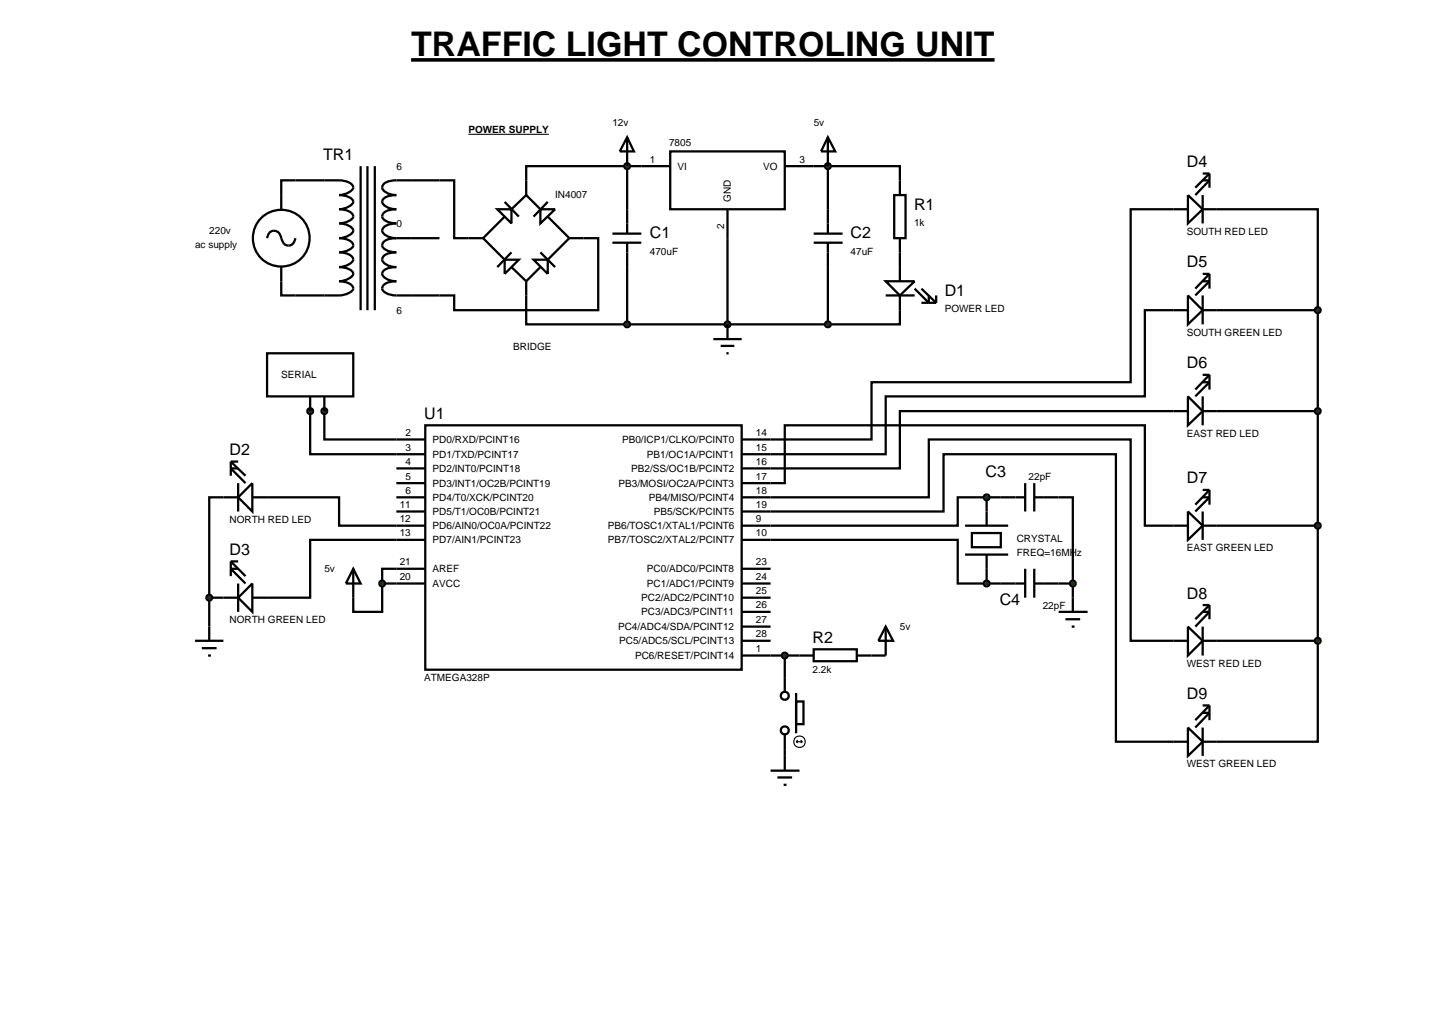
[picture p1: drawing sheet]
<svg xmlns="http://www.w3.org/2000/svg" width="257mm" height="180mm" viewBox="0 0 257 180" stroke-linecap="round" stroke-linejoin="round" font-family="sans-serif">
<g fill="none" stroke="#000" stroke-width=".4">
<path d="M49.6 34.4v-2.6h10.2a3.1 3.1 0 0 1 2.4 .9 .9 .9 0 0 1-.7 1.2l-1.1 .4-.6 .1a3.3 3.3 0 0 1 2.4 .9l.1 .3a2.73 2.73 0 0 1-2.5 1.3 3.1 3.1 0 0 1 2.4 .9l.1 .4a2.7 2.7 0 0 1-2.5 1.2 2.4 2.4 0 0 1 2.5 1.3 2.73 2.73 0 0 1-2.5 1.3 3.1 3.1 0 0 1 2.4 .9l.1 .4a2.7 2.7 0 0 1-2.5 1.2 3.1 3.1 0 0 1 2.4 .9 .9 .9 0 0 1-.7 1.2l-1.1 .4-.6 .1a3.3 3.3 0 0 1 2.4 .9l.1 .3a2.73 2.73 0 0 1-2.5 1.3 3.1 3.1 0 0 1 2.4 .9l.1 .4a2.7 2.7 0 0 1-2.5 1.2h-10.2v-2.5M63.6 29.3v25.4M64.8 29.3v25.4M66.1 29.3v25.4M87.7 36.9h2.5v2.5zM89 35.6l2.5 2.6M89 38.2l-3.8 3.8M92.8 34.4l-2.6 2.5M92.8 34.4l2.5 2.5M95.3 36.9h2.6l-2.6 2.5zM96.6 35.6l-2.5 2.6M96.6 38.2l3.8 3.8"/>
<path d="M110.6 29.3h-17.8v5.1M110.6 29.3v11.9M110.6 29.3h7.6M118.2 26.7h20.2v10.2h-20.2zM128.3 36.9v20.3M138.4 29.3h7.6M146 29.3h12.7v2.5M146 29.3v7.6M207 36.9h-7.6v30.5h-45.7v10.1h-22.9M214.6 36.9h17.8v17.8M69.9 42a2.38 2.38 0 0 1-2.5-1.3 1.4 1.4 0 0 1 1.2-1.1l1.3-.2a2.36 2.36 0 0 1-2.5-1.2 1.33 1.33 0 0 1 1.2-1.1l1.3-.2a2.38 2.38 0 0 1-2.5-1.3 1.3 1.3 0 0 1 1.2-1l1.3-.2a2.38 2.38 0 0 1-2.5-1.3 1.33 1.33 0 0 1 1.2-1.1l1.3-.2h10.2v10.2h5.1M69.9 42a2.77 2.77 0 0 0-2.4 .9 .87 .87 0 0 0 .6 1.2l1.1 .3 .7 .1a2.77 2.77 0 0 0-2.4 .9 .93 .93 0 0 0 .6 1.2l1.1 .4 .7 .1a2.92 2.92 0 0 0-2.4 .9 .9 .9 0 0 0 .6 1.1l1.1 .4 .7 .1a2.77 2.77 0 0 0-2.4 .9 .87 .87 0 0 0 .6 1.2l1.1 .3 .7 .1h10.2v2.6h25.4v-12.7h-5.1"/>
<path d="M69.9 42h7.6M85.2 42l3.8 3.8M89 45.8h2.5l-2.5 2.5zM90.2 44.5l-2.5 2.6M90.2 47.1l2.6 2.5M92.8 49.6v7.6h17.8M94.1 45.8h2.5v2.5zM95.3 44.5l2.6 2.6M95.3 47.1l-2.5 2.5M100.4 42l-3.8 3.8M108 41.2h5.1M108 42.8h5.1"/>
<path d="M110.6 42.8v14.4M110.6 57.2h35.4M146 47.1v10.1M158.7 54.7v2.5h-12.7M158.7 44.5v2.6M207 54.7h-5.1v15.2h-45.7v10.2h-25.4M214.6 54.7h17.8M232.4 54.7v58.3M54.7 72.5v7.6h20.3M57.2 72.5v5h17.8M75 75h55.8v43.1h-55.8zM207 72.5h-48.3v10.1h-27.9"/>
<path d="M214.6 72.5h17.8M39.4 87.7h-2.5v17.7M47.1 87.7h12.7v5h15.2M69.9 87.7h5.1M69.9 85.2h5.1M69.9 82.6h5.1M69.9 90.2h5.1M75 95.2h-20.3v10.2h-7.6M130.8 95.2h38.1v7.7h5.1M130.8 90.2h35.6v-10.1h30.4v50.7h10.2M130.8 87.7h33v-10.2h35.6v35.5h7.6M130.8 85.2h7.6v-10.2h63.5v17.7h5.1"/>
<path d="M174 87.7h-5.1v5h-38.1M174 87.7v2.5M174 87.7h2.5M186.7 87.7h2.5v15.2M214.6 92.7h17.8M36.9 105.4h2.5M36.9 105.4v5.1M67.4 102.9v5h-5.1v-2.5M67.4 102.9h7.6M75 100.3h-7.6v2.6M130.8 115.6h10.2M130.8 102.9h5.1"/>
<path d="M130.8 105.4h5.1M130.8 113h5.1M130.8 110.5h5.1M130.8 107.9h5.1M130.8 100.3h5.1M138.4 115.6v3.8M153.7 115.6h2.5M174 102.9h2.5M174 100.3v2.6M186.7 102.9h2.5M189.2 102.9v2.5M214.6 113h17.8"/>
<path d="M232.4 113v17.8h-17.8M138.4 132.1v1.2"/>
</g>
<path d="M72.5 10.6h102.9" fill="none" stroke="#000" stroke-width=".63" stroke-linecap="butt"/>
<g fill="#004000" stroke="#000" stroke-width=".4">
<path d="M110.2 29l.4-.2-.5 .5zM110.6 28.8l.3 .1 .2 .4zM111.1 29.3l-.1 .3-.4 .2zM110.1 29.3l.5 .5-.3-.1z"/>
<path d="M110.2 56.9l.4-.2-.5 .5zM110.6 56.7l.4 .2 .1 .3zM111.1 57.2l-.1 .3-.4 .2zM110.1 57.2l.5 .5-.3-.1z"/>
</g>
<g fill="#004000">
<path d="M110.1 29.3l.5-.5 .5 .5-.5 .5z"/>
<path d="M110.1 57.2l.5-.5 .5 .5-.5 .5z"/>
</g>
<path d="M146 36.9v4.3M143.5 41.2h5.1M143.5 42.8h5.1M146 42.8v4.3" fill="none" stroke="#000" stroke-width=".4"/>
<path d="M128 56.8l.3-.1-.5 .5zM128.3 56.7l.4 .2 .1 .3zM128.8 57.2l-.1 .3-.4 .2zM127.8 57.2l.5 .5-.3-.1z" fill="#004000" stroke="#000" stroke-width=".4"/>
<path d="M128.3 56.7l.5 .5-.5 .5-.5-.5z" fill="#004000"/>
<path d="M157.7 34.4h2v7.6h-2zM158.7 31.8v2.6M158.7 42v2.5" fill="none" stroke="#000" stroke-width=".4"/>
<path d="M145.7 28.9l.3-.1-.5 .5zM146 28.8l.3 .1 .2 .4zM146 29.8l.5-.5-.2 .4zM145.5 29.3l.5 .5-.4-.2z" fill="#004000" stroke="#000" stroke-width=".4"/>
<path d="M145.5 29.3l.5-.5 .5 .5-.5 .5z" fill="#004000"/>
<path d="M156.2 49.6h5.1l-2.6 2.5zM156.2 52.1h5.1M158.7 47.1v2.5M158.7 52.1v2.6M161.3 50.9l2.5 2.5v-1.3M162.5 50.9l2.6 2.5M162.5 53.4h2.6M165.1 52.1v1.3" fill="none" stroke="#000" stroke-width=".4"/>
<path d="M145.7 56.8l.3-.1-.5 .5zM146 56.7l.3 .1 .2 .4zM146 57.7l.5-.5-.2 .4zM145.5 57.2l.5 .5-.4-.2z" fill="#004000" stroke="#000" stroke-width=".4"/>
<path d="M146 56.7l.5 .5-.5 .5-.5-.5z" fill="#004000"/>
<g fill="none" stroke="#000" stroke-width=".4">
<path d="M110.6 24.2l1.2 2.5h-2.5zM110.6 24.2v5.1M146 24.2l1.3 2.5h-2.5zM146 24.2v5.1M125.8 59.8h5M128.3 57.2v2.6M127.1 61h2.4M128.1 62.3h.4M138.4 119.4v2.5M141 115.6h2.5M143.5 114.5h7.6v2.1h-7.6zM151.1 115.6h2.6"/>
<path d="M156.2 110.5l1.3 2.5h-2.6zM156.2 110.5v5.1M138.4 129.5v2.6M140.4 123.7h1.3v4h-1.3zM140.4 122.2v7.1"/>
<circle cx="138.4" cy="128.8" r=".7"/>
<circle cx="138.4" cy="122.7" r=".7"/>
</g>
<path d="M82.6 23.7h14.2" fill="none" stroke="#000" stroke-width=".19"/>
<g fill="none" stroke="#000" stroke-width=".2">
<path d="M140.4 130.8h1.1M140.4 130.8l.3 .2M140.7 130.5l-.3 .3M141.2 130.5l.3 .3M141.5 130.8l-.3 .2"/>
<circle cx="141" cy="130.8" r="1.01"/>
</g>
<path d="M138.1 115.2l.3-.1-.5 .5zM138.4 115.1l.3 .1 .2 .4zM138.9 115.6l-.2 .4-.3 .1zM137.9 115.6l.5 .5-.3-.1z" fill="#004000" stroke="#000" stroke-width=".4"/>
<path d="M138.4 115.1l.5 .5-.5 .5-.5-.5z" fill="#004000"/>
<path d="M62.3 100.3l1.3 2.6h-2.6zM62.3 100.3v5.1M135.9 135.9h5.1M137.1 137.1h2.6M138.2 138.4h.5M138.4 133.3v2.6" fill="none" stroke="#000" stroke-width=".4"/>
<path d="M67.1 102.5l.3-.1-.5 .5zM67.4 102.4l.3 .1 .2 .4zM67.4 103.4l.5-.5-.2 .4zM66.9 102.9l.5 .5-.3-.1z" fill="#004000" stroke="#000" stroke-width=".4"/>
<path d="M67.4 102.4l.5 .5-.5 .5-.5-.5z" fill="#004000"/>
<g fill="none" stroke="#000" stroke-width=".4">
<path d="M170.2 92.7h7.6M170.2 97.8h7.6M171.4 94h5.1v2.5h-5.1zM174 90.2v2.5M174 97.8v2.5M176.5 87.7h4.3M180.8 85.2v5M182.4 85.2v5M182.4 87.7h4.3M176.5 102.9h4.3M180.8 100.3v5.1M182.4 100.3v5.1"/>
<path d="M182.4 102.9h4.3"/>
</g>
<g fill="#004000" stroke="#000" stroke-width=".4">
<path d="M173.6 87.4l.4-.2-.5 .5zM174 87.2l.3 .1 .2 .4zM174.5 87.7l-.1 .3-.4 .2zM173.5 87.7l.5 .5-.4-.2z"/>
<path d="M173.7 102.5l.3-.1-.5 .5zM174 102.4l.3 .1 .2 .4zM174 103.4l.5-.5-.2 .4zM173.5 102.9l.5 .5-.3-.1z"/>
</g>
<g fill="#004000">
<path d="M173.5 87.7l.5-.5 .5 .5-.5 .5z"/>
<path d="M174 102.4l.5 .5-.5 .5-.5-.5z"/>
</g>
<path d="M186.7 107.9h5.1M187.9 109.2h2.6M189 110.5h.5M189.2 105.4v2.5" fill="none" stroke="#000" stroke-width=".4"/>
<path d="M188.9 102.5l.3-.1-.5 .5zM189.2 102.4l.4 .2 .1 .3zM189.7 102.9l-.1 .3-.4 .2zM188.7 102.9l.5 .5-.4-.2z" fill="#004000" stroke="#000" stroke-width=".4"/>
<path d="M189.2 102.4l.5 .5-.5 .5-.5-.5z" fill="#004000"/>
<g fill="none" stroke="#000" stroke-width=".4">
<path d="M49.6 34.4v2.5M207 36.9h2.5M209.5 34.4l2.6 2.5-2.6 2.5zM212.1 34.4v5M212.1 31.8h1.2l-2.5 2.6M212.1 30.6h1.2M212.1 36.9h2.5M213.3 30.6l-2.5 2.5M213.3 30.6v2.5M47.1 42a1.25 1.25 0 0 1 1.2-1.3 1.25 1.25 0 0 1 1.3 1.3 1.31 1.31 0 0 0 1.7 1.2 1.54 1.54 0 0 0 .8-1.2M49.6 47.1v2.5M207 54.7h2.5"/>
<path d="M209.5 52.1l2.6 2.6-2.6 2.5zM212.1 52.1v5.1M212.1 49.6h1.2l-2.5 2.5M212.1 48.3h1.2M212.1 54.7h2.5M213.3 48.3v2.6M213.3 48.3l-2.5 2.6M207 72.5h2.5M209.5 69.9l2.6 2.6-2.6 2.5zM212.1 69.9v5.1M212.1 67.4h1.2l-2.5 2.5M212.1 66.1h1.2"/>
<path d="M212.1 72.5h2.5M213.3 66.1v2.6M213.3 66.1l-2.5 2.6M39.4 87.7h2.6M40.7 81.4l2.6 2.5M40.7 81.4h1.3M40.7 81.4v2.5M40.7 99v2.6M40.7 99l2.6 2.6M40.7 99h1.3M42 87.7l2.5-2.5v5zM42 85.2v5"/>
<path d="M42 82.6h-1.3l2.6 2.6M44.5 87.7h2.6M207 92.7h2.5M209.5 90.2l2.6 2.5-2.6 2.5zM212.1 87.7h1.2l-2.5 2.5M212.1 90.2v5M212.1 86.4h1.2M212.1 92.7h2.5M213.3 86.4v2.6M213.3 86.4l-2.5 2.6M34.4 113h5M35.6 114.3h2.6"/>
<path d="M36.7 115.6h.5M36.9 110.5v2.5M39.4 105.4h2.6M42 105.4l2.5-2.5v5zM42 102.9v5M42 100.3h-1.3l2.6 2.6M44.5 105.4h2.6M207 113h2.5M209.5 110.5l2.6 2.5-2.6 2.6zM212.1 110.5v5.1M212.1 107.9h1.2l-2.5 2.6M212.1 106.7h1.2"/>
<path d="M212.1 113h2.5M213.3 106.7v2.5M213.3 106.7l-2.5 2.5M207 130.8h2.5M209.5 128.3l2.6 2.5-2.6 2.5zM212.1 128.3v5M212.1 125.7h1.2l-2.5 2.6M212.1 124.4h1.2M212.1 130.8h2.5M213.3 124.4v2.6M213.3 124.4l-2.5 2.6"/>
<circle cx="49.6" cy="42" r="5"/>
</g>
<g fill="#004000" stroke="#000" stroke-width=".4">
<path d="M36.6 105l.3-.1-.5 .5zM36.9 104.9l.4 .2 .1 .3zM36.9 105.9l.5-.5-.2 .4zM36.4 105.4l.5 .5-.4-.2z"/>
<path d="M232 112.7l.4-.2-.5 .5zM232.4 112.5l.4 .2 .1 .3zM232.4 113.5l.5-.5-.2 .4zM231.9 113l.5 .5-.3-.1z"/>
<path d="M232.1 92.3l.3-.1-.5 .5zM232.4 92.2l.4 .2 .1 .3zM232.4 93.2l.5-.5-.2 .4zM231.9 92.7l.5 .5-.3-.1z"/>
<path d="M232.1 72.1l.3-.1-.5 .5zM232.4 72l.4 .2 .1 .3zM232.4 73l.5-.5-.1 .3zM231.9 72.5l.5 .5-.3-.1z"/>
<path d="M232 54.4l.4-.2-.5 .5zM232.4 54.2l.4 .2 .1 .3zM232.4 55.2l.5-.5-.1 .3zM231.9 54.7l.5 .5-.3-.1z"/>
</g>
<g fill="#004000">
<path d="M36.9 104.9l.5 .5-.5 .5-.5-.5z"/>
<path d="M231.9 113l.5-.5 .5 .5-.5 .5z"/>
<path d="M232.4 92.2l.5 .5-.5 .5-.5-.5z"/>
<path d="M232.4 72l.5 .5-.5 .5-.5-.5z"/>
<path d="M231.9 54.7l.5-.5 .5 .5-.5 .5z"/>
</g>
<path d="M47.1 62.3h15.2v7.6h-15.2z" fill="none" stroke="#000" stroke-width=".4"/>
<g fill="#004000" stroke="#000" stroke-width=".4">
<path d="M56.8 72.2l.4-.2-.5 .5zM57.2 72l.4 .2 .1 .3zM57.2 73l.5-.5-.1 .3zM56.7 72.5l.5 .5-.3-.1z"/>
<path d="M54.4 72.1l.3-.1-.5 .5zM54.7 72l.3 .1 .2 .4zM54.7 73l.5-.5-.2 .4zM54.2 72.5l.5 .5-.4-.2z"/>
</g>
<g fill="#004000">
<path d="M56.7 72.5l.5-.5 .5 .5-.5 .5z"/>
<path d="M54.7 72l.5 .5-.5 .5-.5-.5z"/>
</g>
<path d="M54.7 69.9v2.6M57.2 69.9v2.6" fill="none" stroke="#000" stroke-width=".4"/>
<text font-size="6" x="72.5" y="9.9">TRAFFIC LIGHT CONTROLING UNIT</text>
<g font-size="2.8">
<text x="57" y="28.2">TR1</text>
<text x="209.3" y="29.5">D4</text>
<text x="114.6" y="42">C1</text>
<text x="150" y="42">C2</text>
<text x="161.2" y="37">R1</text>
<text x="209.3" y="47.2">D5</text>
<text x="166.6" y="52.2">D1</text>
<text x="209.3" y="65">D6</text>
<text x="74.8" y="73.9">U1</text>
<text x="40.5" y="80.3">D2</text>
<text x="173.8" y="84.1">C3</text>
<text x="209.3" y="85.3">D7</text>
<text x="40.5" y="97.9">D3</text>
<text x="176.3" y="106.8">C4</text>
<text x="209.3" y="105.6">D8</text>
<text x="143.3" y="113.4">R2</text>
<text x="209.3" y="123.3">D9</text>
</g>
<g font-size="1.8">
<text x="82.6" y="23.5">POWER SUPPLY</text>
<text x="108" y="22.3">12v</text>
<text x="143.5" y="22.3">5v</text>
<text x="69.9" y="29.9">6</text>
<text x="114.6" y="28.7">1</text>
<text x="118" y="25.8">7805</text>
<text x="119.5" y="29.9">VI</text>
<text x="134.6" y="29.9">VO</text>
<text x="141" y="28.7">3</text>
<text x="97.9" y="35">IN4007</text>
<text x="128.9" y="35.6" transform="rotate(-90 128.9 35.6)">GND</text>
<text x="36.9" y="41.2">220v</text>
<text x="69.9" y="40">0</text>
<text x="127.7" y="40.4" transform="rotate(-90 127.7 40.4)">2</text>
<text x="161.2" y="39.8">1k</text>
<text x="209.3" y="41.5">SOUTH RED LED</text>
<text x="34.4" y="43.8">ac supply</text>
<text x="114.6" y="44.9">470uF</text>
<text x="150" y="44.9">47uF</text>
<text x="69.9" y="55.3">6</text>
<text x="166.6" y="55">POWER LED</text>
<text x="209.3" y="59.2">SOUTH GREEN LED</text>
<text x="90.5" y="61.8">BRIDGE</text>
<text x="49.6" y="66.6">SERIAL</text>
<text x="71.5" y="76.9">2</text>
<text x="133.3" y="76.9">14</text>
<text x="209.3" y="77">EAST RED LED</text>
<text x="71.5" y="82">4</text>
<text x="71.5" y="79.5">3</text>
<text x="76.3" y="83.2">PD2/INT0/PCINT18</text>
<text x="76.3" y="80.7">PD1/TXD/PCINT17</text>
<text x="76.3" y="78.1">PD0/RXD/PCINT16</text>
<text x="109.7" y="78.1">PB0/ICP1/CLKO/PCINT0</text>
<text x="111.3" y="83.2">PB2/SS/OC1B/PCINT2</text>
<text x="114.1" y="80.7">PB1/OC1A/PCINT1</text>
<text x="133.3" y="79.5">15</text>
<text x="133.3" y="82">16</text>
<text x="70.5" y="89.6">11</text>
<text x="71.5" y="87.1">6</text>
<text x="71.5" y="84.6">5</text>
<text x="76.3" y="88.3">PD4/T0/XCK/PCINT20</text>
<text x="76.3" y="85.8">PD3/INT1/OC2B/PCINT19</text>
<text x="109.1" y="85.8">PB3/MOSI/OC2A/PCINT3</text>
<text x="114.4" y="88.3">PB4/MISO/PCINT4</text>
<text x="133.3" y="84.6">17</text>
<text x="133.3" y="87.1">18</text>
<text x="133.3" y="89.6">19</text>
<text x="181.4" y="84.6">22pF</text>
<text x="40.5" y="92.2">NORTH RED LED</text>
<text x="70.5" y="92.1">12</text>
<text x="70.5" y="94.6">13</text>
<text x="76.3" y="93.3">PD6/AIN0/OC0A/PCINT22</text>
<text x="76.3" y="90.8">PD5/T1/OC0B/PCINT21</text>
<text x="76.3" y="95.8">PD7/AIN1/PCINT23</text>
<text x="107.2" y="95.8">PB7/TOSC2/XTAL2/PCINT7</text>
<text x="107.2" y="93.3">PB6/TOSC1/XTAL1/PCINT6</text>
<text x="115.3" y="90.8">PB5/SCK/PCINT5</text>
<text x="133.3" y="94.6">10</text>
<text x="133.3" y="92.1">9</text>
<text x="179.3" y="95.6">CRYSTAL</text>
<text x="57.2" y="100.9">5v</text>
<text x="70.5" y="99.7">21</text>
<text x="76.3" y="100.9">AREF</text>
<text x="114.1" y="100.9">PC0/ADC0/PCINT8</text>
<text x="133.3" y="99.7">23</text>
<text x="179.3" y="98.1">FREQ=16MHz</text>
<text x="209.3" y="97.2">EAST GREEN LED</text>
<text x="70.5" y="102.3">20</text>
<text x="76.3" y="103.5">AVCC</text>
<text x="113.1" y="106">PC2/ADC2/PCINT10</text>
<text x="114.1" y="103.5">PC1/ADC1/PCINT9</text>
<text x="133.3" y="107.3">26</text>
<text x="133.3" y="104.8">25</text>
<text x="133.3" y="102.3">24</text>
<text x="183.9" y="107.4">22pF</text>
<text x="40.5" y="109.9">NORTH GREEN LED</text>
<text x="109" y="111.1">PC4/ADC4/SDA/PCINT12</text>
<text x="109.2" y="113.6">PC5/ADC5/SCL/PCINT13</text>
<text x="113.1" y="108.5">PC3/ADC3/PCINT11</text>
<text x="133.3" y="112.4">28</text>
<text x="133.3" y="109.9">27</text>
<text x="158.7" y="111.1">5v</text>
<text x="112" y="116.2">PC6/RESET/PCINT14</text>
<text x="133.3" y="115">1</text>
<text x="143.3" y="118.6">2.2k</text>
<text x="209.3" y="117.6">WEST RED LED</text>
<text x="74.8" y="120.1">ATMEGA328P</text>
<text x="209.3" y="135.3">WEST GREEN LED</text>
</g>
</svg>
